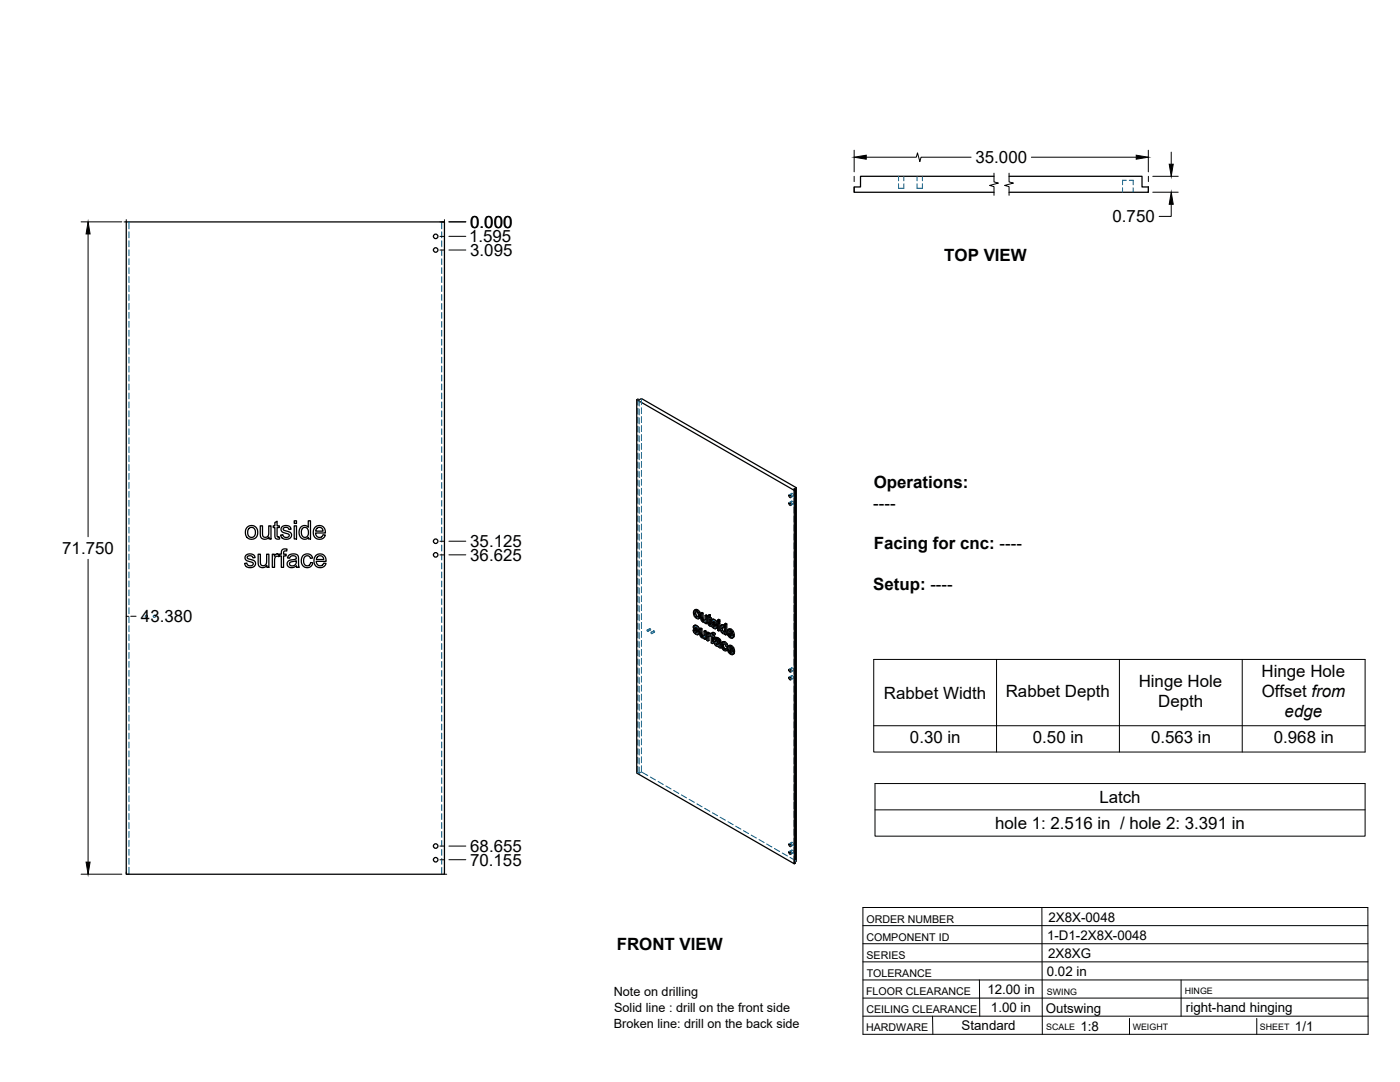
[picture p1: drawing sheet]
<svg xmlns="http://www.w3.org/2000/svg" width="559mm" height="432mm" viewBox="0 0 559 432" stroke-linecap="round" stroke-linejoin="round" font-family="sans-serif">
<!-- layer: Hidden -->
<g fill="none" stroke="#00557f" stroke-width=".4">
<path d="M358.6 73.3v1.8h2.2v-1.8M358.6 70.4v1.8M360.8 70.4v1.8M366.1 73.3v1.8h2.1v-1.8M366.1 70.4v1.8M368.2 70.4v1.8M448.1 74.9v1.8M449.6 71.9h-1.5v1.8M450.8 71.9h1.5v1.8M452.3 74.9v1.8M51.5 88.6v2.7M51.5 92.5v2.4"/>
<path d="M51.5 96.1v2.4M51.5 99.7v2.3M176.3 88.6v2.7M176.3 92.5v2.4M176.3 96.1v2.4M176.3 99.7v2.3M51.5 103.3v2.3M51.5 106.8v2.4M51.5 110.4v2.4M51.5 114v2.3M51.5 117.5v2.4M176.3 103.3v2.3"/>
<path d="M176.3 106.8v2.4M176.3 110.4v2.4M176.3 114v2.3M176.3 117.5v2.4M51.5 121.1v2.4M51.5 124.7v2.4M51.5 128.2v2.4M51.5 131.8v2.4M51.5 135.4v2.4M51.5 139v2.3M176.3 121.1v2.4M176.3 124.7v2.4"/>
<path d="M176.3 128.2v2.4M176.3 131.8v2.4M176.3 135.4v2.4M176.3 139v2.3M51.5 142.5v2.4M51.5 146.1v2.4M51.5 149.7v2.4M51.5 153.2v2.4M51.5 156.8v2.4M176.3 142.5v2.4M176.3 146.1v2.4M176.3 149.7v2.4"/>
<path d="M176.3 153.2v2.4M176.3 156.8v2.4M254.6 159.3v2.4M255.1 159.6v2.4M256 159v2.5M51.5 160.4v2.4M51.5 164v2.3M51.5 167.5v2.4M51.5 171.1v2.4M51.5 174.7v2.4M51.5 178.2v2.4M176.3 160.4v2.4"/>
<path d="M176.3 164v2.3M176.3 167.5v2.4M176.3 171.1v2.4M176.3 174.7v2.4M176.3 178.2v2.4M254.6 162.9v2.4M254.6 166.5v2.4M254.6 170.1v2.3M254.6 173.6v2.4M254.6 177.2v2.4M255.1 163.2v2.4M255.1 166.8v2.4"/>
<path d="M255.1 170.4v2.3M255.1 173.9v2.4M255.1 177.5v2.4M256 162.7v2.4M256 166.3v2.4M256 169.8v2.4M256 173.4v2.4M256 177v2.4M51.5 181.8v2.4M51.5 185.4v2.4M51.5 189v2.3M51.5 192.5v2.4"/>
<path d="M51.5 196.1v2.4M51.5 199.7v2.4M176.3 181.8v2.4M176.3 185.4v2.4M176.3 189v2.3M176.3 192.5v2.4M176.3 196.1v2.4M176.3 199.7v2.4M254.6 180.8v2.4M254.6 184.3v2.4M254.6 187.9v2.4M254.6 191.5v2.4"/>
<path d="M254.6 195.1v2.3M254.6 198.6v2.4M255.1 181.1v2.4M255.1 184.7v2.3M255.1 188.2v2.4M255.1 191.8v2.4M255.1 195.4v2.4M255.1 198.9v2.4M256 180.6v2.3M256 184.1v2.4M256 187.7v2.4M256 191.3v2.4"/>
<path d="M256 194.9v2.3M256 198.4v2.4M315.9 197a.53 .53 0 0 1 .8 .2 .53 .53 0 0 1-.4 .8zM316 196.9l-1 .6M316.6 198l-1 .6M316.9 195.2v2.4M316.9 198.8v2.4M51.5 203.2v2.4M51.5 206.8v2.4M51.5 210.4v2.4M51.5 214v2.3M51.5 217.5v2.4"/>
<path d="M176.3 203.2v2.4M176.3 206.8v2.4M176.3 210.4v2.4M176.3 214v2.3M176.3 217.5v2.4M254.6 202.2v2.4M254.6 205.8v2.4M254.6 209.3v2.4M254.6 212.9v2.4M254.6 216.5v2.4M255.1 202.5v2.4M255.1 206.1v2.4"/>
<path d="M255.1 209.7v2.3M255.1 213.2v2.4M255.1 216.8v2.4M256 202v2.4M256 205.6v2.3M256 209.1v2.4M256 212.7v2.4M256 216.3v2.4M256 219.9v2.3M315.9 200.1a.53 .53 0 0 1 .8 .3 .53 .53 0 0 1-.4 .7zM316 200l-1 .6M316.6 201.1l-1 .6"/>
<path d="M316.9 202.4v2.3M316.9 206v2.3M316.9 209.5v2.4M316.9 213.1v2.4M316.9 216.7v2.3M51.5 221.1v2.4M51.5 224.7v2.4M51.5 228.2v2.4M51.5 231.8v2.4M51.5 235.4v2.4M51.5 239v2.3M176.3 221.1v2.4"/>
<path d="M176.3 224.7v2.4M176.3 228.2v2.4M176.3 231.8v2.4M176.3 235.4v2.4M176.3 239v2.3M254.6 220.1v2.3M254.6 223.6v2.4M254.6 227.2v2.4M254.6 230.8v2.4M254.6 234.4v2.3M254.6 237.9v2.4M255.1 220.4v2.4"/>
<path d="M255.1 223.9v2.4M255.1 227.5v2.4M255.1 231.1v2.4M255.1 234.7v2.3M255.1 238.2v2.4M256 223.4v2.4M256 227v2.4M256 230.6v2.4M256 234.1v2.4M256 237.7v2.4M316.9 220.2v2.4M316.9 223.8v2.4"/>
<path d="M316.9 227.4v2.4M316.9 230.9v2.4M316.9 234.5v2.4M316.9 238.1v2.4M51.5 242.5v2.4M51.5 246.1v2.4M51.5 249.7v2.4M51.5 253.3v2.3M51.5 256.8v2.4M176.3 242.5v2.4M176.3 246.1v2.4M176.3 249.7v2.4"/>
<path d="M176.3 253.3v2.3M176.3 256.8v2.4M254.6 241.5v2.4M254.6 245.1v2.4M254.6 248.6v2.4M254.6 252.2v2.4M254.6 255.8v2.4M254.6 259.4v2.3M255.1 241.8v2.4M255.1 245.4v2.4M255.1 248.9v2.4M255.1 252.5v2.4"/>
<path d="M255.1 256.1v2.4M255.1 259.7v2.3M256 241.3v2.4M256 244.9v2.3M256 248.4v2.4M256 252v2.4M256 255.6v2.4M256 259.1v2.4M259.3 250.8l.4 .6zM259.3 250.8l-1 .6M259.6 251.4l-1 .6M260.9 251.8l-1 .5"/>
<path d="M261.2 252.3l-1 .6M277.1 251.2l.3 1M277.2 250l-.5 .2M277.2 249.7l-.4 .2M277.2 244.2l-.4 .3M277.3 251.3l.3 .3M277.3 250.4l-.5 .3M277.3 250.2l.4-.2-.5 .3M277.4 249.5l-.2 .5 .1 .6 1.3 1.2a.36 .36 0 0 1 .2 .5 .36 .36 0 0 1-.5 .2l.5-.2M277.4 252.2l.8 .7 .8 .1M277.4 252.2l-.4 .2M277.5 251.4l-.1 .1"/>
<path d="M277.5 250.9l-.4 .2M277.6 245.6l.9 .9 .8 .1M277.6 245.6l-.5 .3M277.6 250.2h-.1M277.6 250.3a.33 .33 0 0 1 .3-.4 .33 .33 0 0 1 .4 .3l.8 .9M277.6 243.2l-.4 .9 .4 1.5M277.9 243.8l-.1 .2M277.9 243.8l.8 .2 .5 .9v.9l-.5 .4M277.9 243.8l-.4 .2M278.2 250.1l-.5 .3M278.2 252.9l-.5 .2M278.2 251l.4 .3"/>
<path d="M278.5 243.8l-.5 .3M278.5 246.5l-.5 .3M278.6 250.5l-.5 .2M278.7 252.6l-.5 .2M278.7 251.9l-.5 .3M278.7 250.9l-.4 .3M278.7 253l-.4 .3M279 246.1l-.4 .3M279 244.4l-.4 .3M279.1 246.7l-.5 .3M279.2 245.4l-.4 .2M279.8 250.7l.1 2.8 .7 .8 .9-.1v.5l.4 .2"/>
<path d="M279.8 253l-.5 .3M279.9 253.5l-.4 .2M280.2 244.4l.2 3 .9 .7 .6-.1v.4l.4 .3M280.2 246.8l-.4 .3M280.2 253.9l-.4 .3M280.4 247.2l-.5 .3M280.6 247.7l-.4 .2M280.6 254.3l-.4 .2M281.1 248l-.5 .3M281.1 254l-.2 .1M281.2 253.9l-.4 .3M281.4 253.8l-.5 .3"/>
<path d="M281.4 251.6v1.9l-.5 .5M281.5 254.7l-.5 .2M281.5 254.2l-.5 .3M281.7 247.7l-.5 .2M281.8 247.6l-.5 .3 .2-.2M281.9 245.4l-.1 2-.4 .3M281.9 248.4l-.4 .3M281.9 248l-.4 .2 .2-.1M282.6 252.3v3l.4 .2M282.6 255.3l-.5 .2M282.7 245.9l-.1 .1M283 253l-.5 .2"/>
<path d="M283 253.5l.4-.3 .4 .4 .2-.3 .4 .4v2.6l.4 .3M283.1 245.3v.8l-.4-.2v.4l.4 .2v2.4l.9 .7-.2-.5M283.1 246.1l-.8 .5v-.4M283.1 246.5l-.5 .3M283.1 253.4l-.1 .1M283.1 248.9l-.4 .2M283.2 252.8l-.2 .1M283.2 253.3l-.5 .2M283.3 253.2l-.5 .3M283.3 249.2l-.4 .2M283.5 253.3l-.4 .3M283.5 246.7l-.4 .3"/>
<path d="M283.7 249.5l-.5 .3M284 247l-.5-.3v.5M284 253.2l-.5 .2M284 253.5l-.5 .2 .3-.1M284 253.3l-.5 .2M284 249.2l-.2 .1M284 249.6l-.1 .1M284.2 248.9l.3 .9M284.3 247.6l-.5 .3M284.4 253.3l-.5 .3M284.4 256.3l-.5 .3M284.4 253.7l-.5 .3"/>
<path d="M284.4 247.3l-.5 .2M284.4 248.9l.3 .3M284.4 248.1l-.5 .2M284.4 252.6l-.4 .2M284.5 247.1v1.1l1.3 1.4 .1 .5h-.4l.4-.2M284.5 252.4l-.1 .9-.4-.2M284.5 249.8l1 .7 .6 .1M284.5 249.8l-.4 .2M284.6 249l-.1 .1M284.7 248.5l-.5 .3M284.7 247.8l-.1 .1M284.7 247.9a.33 .33 0 0 1 .3-.4 .33 .33 0 0 1 .4 .3l.9 .9"/>
<path d="M284.8 254l-.5 .2M284.8 247.6l-.5 .3M284.8 247.6l-.4 .2M284.9 253l-.5 .2M285.2 253l-.5 .3M285.3 247.7l-.5 .3M285.3 254.3l-.5-.3v.5M285.3 254.7l.5-.3-.2 .5 .4 .3a.86 .86 0 0 1 1 0 .86 .86 0 0 1 .3 .9l-.5-.1M285.3 250.5l-.4 .2M285.3 248.6l.4 .3M285.4 253.2l-.5-.2-.1 .3M285.5 256.2l-.5 .2"/>
<path d="M285.6 254.9l-.5 .2M285.6 255.8l-.5 .3M285.7 248.1l-.5 .2M285.7 255.7l-.2 .7 .2 .5 .9 .8h.7l.1 .4M285.7 256.9l-.4 .3M285.8 250.2l-.5 .2M285.8 249.6l-.5 .2M285.8 248.5l-.4 .3M285.9 250.7l-.5 .2M285.9 256.5l.3-.3a.86 .86 0 0 1 1 1l-.4 .1M286 256.2l-.3 .2M286.2 256.2l-.6 .3"/>
<path d="M286.2 254.9l-.4 .2M286.4 257.6l-.5 .2M286.7 255l-.5 .3M286.9 257.7l-.5 .3M286.9 248.3v3l.4 .3M286.9 247.2v.5l.4 .3M286.9 251.3l-.5 .3M286.9 247.7l-.5 .3M287.1 257.3l-.5 .3M287.2 255.5l-.5 .2M287.2 257.2l-.4 .3 .1-.2M287.3 256.5l-.4 .3"/>
<path d="M287.3 256l-.4 .2M287.3 256.1l-.4 .3M287.3 257.7l-.4 .2M287.4 258.1l.5 .3M287.4 258.1l-.4 .3M287.8 250.4l-.4 .2M288 249.6l-.5 .3M288 251.2l-.5 .3M288.2 249.3l-.4 1.1 .4 1.4 .9 .8 .6-.1v.4l.4 .3M288.3 257.1l-.5 .3M288.4 252.1l-.4 .2M288.4 256.3l-.4 .3"/>
<path d="M288.5 249.9l-.1 .2M288.5 249.9l.7 .1 .4 .8v1.2l-.4 .2M288.5 249.8l-.4 .3 .4-.2M288.6 258.4l-.4 .3M288.6 256.1l-.3 1 .3 1.3 .7 .9 .9 .2M288.8 256.8l.7-.2 .6 1 .4 .1M288.9 256.6l-.4 .3M289 252.6l-.5 .2M289 249.9l-.5 .2M289.4 249.8l-.2 .1M289.5 259.3l-.5 .3M289.5 256.6l-.4 .3"/>
<path d="M289.5 252.2l-.4 .2M289.5 250.4l-.4 .3M289.6 259h.3M289.7 248.8v1.4l-.5-.6M289.7 250.2l-.5 .3M289.7 252.9l-.5 .3M289.7 252.5l-.5 .3M289.7 251.5l-.4 .2M289.9 257l-.5 .3M289.9 259l-.4 .2M290.1 257.6l-.5 .2M290.1 258.6l-.2 .4"/>
<path d="M290.3 258.7l.1 .6M290.6 258.9l-.3 .1M290.7 252l-.5 .2M290.8 258.6l-.5 .2M291 253.3l-.5 .3M291 251l-.3 .7 .3 1.6 .9 1 .8 .1M291.1 252.4l-.4 .2M291.1 257.6l-.3 .8 .3 1.5 .9 .9 .9 .1M291.1 259.9l-.4 .2M291.2 252.9l-.1-.5 2 1.1M291.3 258.9l-.5 .3M291.4 251.5l-.2 .2"/>
<path d="M291.4 251.5l.8 .3 .4 1-.6-.3M291.4 259.5l-.1-.6 1.9 1.1M291.4 251.5l-.5 .2M291.5 258l-.2 .2M291.5 258l.9 .4 .3 1-.6-.4M291.5 258l-.5 .3M291.9 251.5l-.5 .3M291.9 254.3l-.5 .2M292 258.1l-.4 .2M292.1 253.9h.2M292.4 253.9l-.4 .2 .3-.2M292.4 252.1l-.4 .3"/>
<path d="M292.6 258.7l-.5 .3M292.6 252.8l-.5 .2M292.6 253.6l-.1 .1M292.6 254.4l-.4 .3M292.7 253.7l-.4 .2M292.7 259.4l-.4 .2M316.9 241.7v2.4M316.9 245.2v2.4M316.9 248.8v2.4M316.9 252.4v2.4M316.9 255.9v2.4M316.9 259.5v2.4"/>
<path d="M51.5 260.4v2.4M51.5 264v2.3M51.5 267.5v2.4M51.5 271.1v2.4M51.5 274.7v2.4M51.5 278.3v2.3M176.3 260.4v2.4M176.3 264v2.3M176.3 267.5v2.4M176.3 271.1v2.4M176.3 274.7v2.4M176.3 278.3v2.3"/>
<path d="M254.6 262.9v2.4M254.6 266.5v2.4M254.6 270.1v2.4M254.6 273.6v2.4M254.6 277.2v2.4M255.1 263.2v2.4M255.1 266.8v2.4M255.1 270.4v2.4M255.1 274v2.3M255.1 277.5v2.4M256 262.7v2.4M256 266.3v2.4"/>
<path d="M256 269.9v2.3M256 273.4v2.4M256 277v2.4M292 260.8l-.4 .3M292.2 260.5h.2M292.4 260.5l-.3 .2M292.5 260.5l-.4 .2M292.7 260.2h-.1M292.8 261l-.5 .2M292.8 260.2l-.4 .3M315.9 269.7a.58 .58 0 0 1 .7 .3 .58 .58 0 0 1-.2 .7l-.5-.4zM315.9 266.6a.58 .58 0 0 1 .7 .3 .58 .58 0 0 1-.2 .7l-.5-.5z"/>
<path d="M316 269.6l-1 .6M316 266.5l-1 .6M316.6 270.7l-1 .6M316.6 267.6l-1 .6M316.9 263.1v2.4M316.9 266.7v2.3M316.9 270.2v2.4M316.9 273.8v2.4M316.9 277.4v2.4M51.5 281.8v2.4M51.5 285.4v2.4M51.5 289v2.3"/>
<path d="M51.5 292.5v2.4M51.5 296.1v2.4M51.5 299.7v2.4M176.3 281.8v2.4M176.3 285.4v2.4M176.3 289v2.3M176.3 292.5v2.4M176.3 296.1v2.4M176.3 299.7v2.4M254.6 280.8v2.4M254.6 284.4v2.3M254.6 287.9v2.4"/>
<path d="M254.6 291.5v2.4M254.6 295.1v2.4M254.6 298.6v2.4M255.1 281.1v2.4M255.1 284.7v2.4M255.1 288.2v2.4M255.1 291.8v2.4M255.1 295.4v2.4M255.1 299v2.3M256 280.6v2.4M256 284.2v2.3M256 287.7v2.4"/>
<path d="M256 291.3v2.4M256 294.9v2.3M256 298.5v2.3M316.9 281v2.3M316.9 284.5v2.4M316.9 288.1v2.4M316.9 291.7v2.3M316.9 295.3v2.3M316.9 298.8v2.4M51.5 303.3v2.3M51.5 306.8v2.4M51.5 310.4v2.4"/>
<path d="M51.5 314v2.4M51.5 317.5v2.4M176.3 303.3v2.3M176.3 306.8v2.4M176.3 310.4v2.4M176.3 314v2.4M176.3 317.5v2.4M254.6 308.3l.5 .3M254.6 302.2v2.4M254.6 305.8v2.5M254.6 308.3l-.5 .2M255.1 302.5v2.4"/>
<path d="M255.1 306.1v2.5M256 305.6v2.5l2.6 1.4M256 302v2.4M256 308.1l-.9 .5M259.6 310.1l2 1.2M262.7 311.9l2.1 1.2M265.8 313.7l2 1.2M268.9 315.4l2 1.2M272 317.2l2 1.2M275.1 319l2 1.2M316.9 302.4v2.4M316.9 306v2.4"/>
<path d="M316.9 309.5v2.4M316.9 313.1v2.4M316.9 316.7v2.4M51.5 321.1v2.4M51.5 324.7v2.4M51.5 328.3v2.3M51.5 331.8v2.4M51.5 335.4v2.4M51.5 339v2.4M176.3 321.1v2.4M176.3 324.7v2.4M176.3 328.3v2.3"/>
<path d="M176.3 331.8v2.4M176.3 335.4v2.4M176.3 339v2.4M278.2 320.8l2 1.2M281.3 322.6l2 1.2M284.4 324.4l2 1.1M287.4 326.1l2.1 1.2M290.6 327.9l2 1.2M293.6 329.7l2.1 1.2M296.7 331.5l2.1 1.2M299.8 333.3l2.1 1.2M302.9 335l2.1 1.2"/>
<path d="M306 336.8l2.1 1.2M309.1 338.6l2.1 1.2M315.9 339.3a.54 .54 0 0 1 .8 .3 .54 .54 0 0 1-.4 .7zM315.9 336.2a.53 .53 0 0 1 .8 .3 .53 .53 0 0 1-.4 .7zM316 339.3l-1 .6M316 336.1l-1 .6M316.6 337.2l-1 .6M316.9 320.3v2.3M316.9 323.8v2.4M316.9 327.4v2.4M316.9 331v2.4M316.9 334.5v2.4"/>
<path d="M316.9 338.1v2.4M51.5 342.5v2.4M51.5 346.1v2.8M176.3 342.5v2.4M176.3 346.1v2.8M312.2 340.4l2.1 1.2M315.3 342.2l2.5 1.4M316.6 340.4l-1 .6M316.9 341.7v2.4M316.9 344.1l.6 .4M317.5 343.8l-.6 .3"/>
<circle cx="58.4" cy="245.9" r=".45"/>
<circle cx="61.6" cy="245.9" r=".45"/>
<circle cx="258.5" cy="251.6" r=".26"/>
<circle cx="260.1" cy="252.5" r=".27"/>
<circle cx="261.1" cy="252" r=".27"/>
</g>
<!-- layer: Visible -->
<g fill="none" stroke="#000" stroke-width=".51">
<path d="M396.8 70.4h-53.3v4.2h-2.6v2.1h55.9M402.8 70.4h53v4.2h2.6v2.1h-55.6M50.4 88.6h127v260.3h-127zM254.1 159.5v149l62.9 36.2v-149M314.9 197.5l.6 .2 .2 .8-.6-.2zM317.5 195.5l-.5 .2-62.9-36.2 .5-.2 .5 .3 .9-.6 61.8 35.6v149l-.3 .2M317.8 194.6l-.9 .6 .6 .3v149l-.5 .2M98.8 210.3l1.1-.5a2.66 2.66 0 0 1 3 3.6 2.66 2.66 0 0 1-4.7 .5l-.2-1a2.9 2.9 0 0 1 .8-2.6zM99.3 211l.8-.5a1.97 1.97 0 0 1 1.9 2 1.97 1.97 0 0 1-1.9 1.9l-.6-.2a2.62 2.62 0 0 1-.2-3.2zM103.9 209.8h.9v2.9a1.32 1.32 0 0 0 1.3 1.7 1.32 1.32 0 0 0 1.2-1.7v-2.9h.9v5.3h-.8v-.8a1.88 1.88 0 0 1-2.3 .8 1.88 1.88 0 0 1-1.2-2zM109.7 208.5l.9-.5v1.8h.9v.7h-.9v3.3l.2 .5h.7l.1 .8a1.33 1.33 0 0 1-1.5-.1 1.33 1.33 0 0 1-.4-1.4v-3.1h-.6v-.7h.6zM112.5 210.3l1.2-.6a1.94 1.94 0 0 1 2.5 1.5l-.9 .1a1.13 1.13 0 0 0-1.1-.9 1.13 1.13 0 0 0-1.1 1l.3 .2a3.3 3.3 0 0 1 2.9 1.5 2.21 2.21 0 0 1-1.6 2.1 2.21 2.21 0 0 1-2.4-.9l-.3-.8 .9-.1a1.23 1.23 0 0 0 1.3 1.1 1.23 1.23 0 0 0 1.2-1.2l-.5-.3a2.68 2.68 0 0 1-2.7-1.5z"/>
<path d="M117.4 209.8h.9v5.3h-.9zM117.4 207.8h.9v1.1h-.9zM120 210.5l1.1-.7a1.88 1.88 0 0 1 1.9 .6v-2.6h.9v7.3h-.8v-.7a2.18 2.18 0 0 1-2.6 .5 2.18 2.18 0 0 1-1.1-2.4zM120.8 210.8l.6-.3a2.12 2.12 0 0 1 1.8 1.6 2.12 2.12 0 0 1-.9 2.2l-.3 .1a2.1 2.1 0 0 1-1.7-1.4 2.1 2.1 0 0 1 .5-2.2zM125.7 210.5l1.5-.8a2.44 2.44 0 0 1 2.7 3h-4l.3 .9a1.47 1.47 0 0 0 1.4 .9 1.47 1.47 0 0 0 1.3-1.1l1 .1-.3 .7-.9 .8-1 .2a2.79 2.79 0 0 1-2.6-1.7 2.79 2.79 0 0 1 .6-3zM126.5 210.9l.6-.4 1.1 .1 .7 1.4h-2.9zM314.9 200.6l.6 .2 .2 .8-.6-.1zM98.2 221.6l1.1-.5a1.94 1.94 0 0 1 2.5 1.4l-.9 .1a1.13 1.13 0 0 0-1.1-.9 1.13 1.13 0 0 0-1.1 1l.3 .3a3.3 3.3 0 0 1 3 1.5 2.22 2.22 0 0 1-1.6 2 2.22 2.22 0 0 1-2.5-.9l-.3-.7 .9-.2a1.23 1.23 0 0 0 1.3 1.2 1.23 1.23 0 0 0 1.2-1.3l-.6-.3a2.46 2.46 0 0 1-2.6-1.5zM103 221.2h.9v2.9a1.32 1.32 0 0 0 1.3 1.7 1.32 1.32 0 0 0 1.2-1.8v-2.8h.9v5.2h-.8v-.7a1.88 1.88 0 0 1-2.2 .8 1.88 1.88 0 0 1-1.3-2.1zM108.7 221.2h.8v.8a1.28 1.28 0 0 1 2-.7l.8-.1v-.6a1.5 1.5 0 0 1 .7-1.5 1.5 1.5 0 0 1 1.6 0l-.2 .8a.83 .83 0 0 0-.8 0 .83 .83 0 0 0-.4 .8v.5h1v.6h-1v4.6h-.9v-4.6h-.8v-.4l-.2 .8a1.17 1.17 0 0 0-1.4 .1 1.17 1.17 0 0 0-.3 1.4v2.7h-.9zM115.1 221.8a2.49 2.49 0 0 1 4 .4l.3 4.2h-.9l-.2-.6a1.99 1.99 0 0 1-2.2 .8 1.99 1.99 0 0 1-1.5-1.9l.1-.1a2.04 2.04 0 0 1 2-1.2h.4a.83 .83 0 0 0 1.1-.8 .83 .83 0 0 0-1.1-.8 1.2 1.2 0 0 0-1.5 1l-.9-.1zM115.7 224.5l2.6-.7a1.53 1.53 0 0 1-.8 1.8 1.53 1.53 0 0 1-1.9-.4z"/>
<path d="M120.8 221.8l1.4-.7 1.3 .1 .9 .6 .4 .9-.9 .1a1.44 1.44 0 0 0-1.9-.9 1.44 1.44 0 0 0-.8 1.9l.1 1.1a1.34 1.34 0 0 0 1.5 .9 1.34 1.34 0 0 0 1.2-1.3l.8 .1-.4 1a2.47 2.47 0 0 1-3.2 .5 2.47 2.47 0 0 1-.8-3.2zM126 221.8l1.5-.7a2.47 2.47 0 0 1 2.7 2.9h-4l.3 1a1.46 1.46 0 0 0 1.5 .8 1.46 1.46 0 0 0 1.2-1.1l.9 .1-.2 .7-.6 .6-1.3 .4a2.79 2.79 0 0 1-2.6-1.7 2.79 2.79 0 0 1 .6-3zM126.7 222.2l.6-.4 1.2 .1 .7 1.4h-2.9zM276.6 251.5l.8 1.4 .8 .4 .5-.1M276.9 249.8l.6-.3 .6 .2 .7 .5 .3 .9-.4 .3-.1-.6M277.1 250.4l.5-.1 1.1 1.1M277.2 244.8l.1-.6a1.04 1.04 0 0 1 1.2 .2 1.04 1.04 0 0 1 .3 1.1l-.2 .8-.6 .1M277.3 251.3l-.7 .2 .5 .2M277.3 252.3l.4 .4 .5-.3M277.4 250.9l1 .9 .4-.2M277.4 251.5l-.3 .2 .1 .4 .5-.1M277.5 250.2l-.3 .4 .4-.3 .6 .7"/>
<path d="M277.5 249.5l-.7 .4-.1 .6 1.6 2.1M277.5 245.8l.5 .6 .5-.3M277.6 251.6l.7 .9M277.7 249.9l.5 .4 .5-.2M277.7 244.5l-.5 .3 .1 .4 .2 .6 .4-.3M277.7 252.7l.5 .1M277.7 249.5l-.7 .2M277.8 244l.1 1.4 .8 .8M277.8 250.6l-.4 .3-.2-.3M278 243.6l.9 .9 .4-.2M278.1 249.7l-.8 .1M278.2 250.3l.4 .5 .4-.3"/>
<path d="M278.3 252.6l-.1 .2M278.4 251.8l.3 .5 .4-.3M278.5 243.4l-.5 .2-.8-.1M278.6 251.3l.7 1.3-.7 .7M278.7 252.3l.1 .5 .5-.3M278.8 252.8l-.1 .4 .4-.3M278.9 244.5l.3 1.4 .5-.3M279.1 246.7a1.81 1.81 0 0 1-2.3-2l.1-.9 .7-.6 .7 .1 .7 .5 .6 1.1 .1 1.1-.3 .5-.5 .4M279.2 245.9l-.1 .8 .4-.3M279.3 250.9l.5 .3 .4-.3M279.7 244.7l.5 .2 .4-.2M279.8 251.2v2.2l.4-.2"/>
<path d="M279.8 253.4l.2 .4 .4-.2M280 253.8l.3 .3 .5-.2M280.2 244.9v2.3l.4-.3M280.2 247.2l.2 .4 .4-.3M280.3 254.1l.4 .1M280.4 247.6l.3 .3 .5-.3M280.7 247.9l.4 .1M280.9 254l-.6-.6-.1-2.5-.4-.2-.5 .2 .1 2.6 .5 .8 .8 .4 .3-.2v.4l.4 .3M281 254.5l-.1 .1M281.1 248l.2-.1zM281.4 247.7l-.7-.6-.1-2.4-.4-.3-.5 .3 .1 2.7 .8 .9 .9-.1M281.4 245.7l.5 .2 .4-.2"/>
<path d="M281.4 252.2v3l.5-.3v-3l-.5-.3-.4 .3v1.8l-.3 .5 .2-.1M281.5 248.2v.5l.4 .2M281.5 248.3l-.2 .1M281.9 245.9v3l.4-.2v-3l-.4-.3-.5 .3-.1 2.1M281.9 251.9l-.5 .3-.4-.3M282.3 246.6l.3 .2 .2 2.5 .7 .6 .4-.2M282.6 246l-.3 .2 .3 .2v-.8l.9-.3v1.1l.5 .2v.4l-.5 .3v-.4M282.6 253.7l.4-.2 .5 .3M283 252.9v-.4l-.4-.2-.5 .2v3l.5 .3M283 253.5l-.4 .7 .4-.2M283 252.5l-.5 .3-.4-.3M283 253.5v2l-.4 .3v-1.6"/>
<path d="M283.1 245.6v1l.4-.2M283.1 246.6l.4 .3 .5-.3M283.1 253l.4 .4M283.3 252.7l-.8 .5v-.4M283.3 249.3l.2 .1M283.5 245.3l-.9 .3M283.5 253.3v.4M283.5 253.7l.4 .3v2.6l.4 .2M283.5 253.5l-.1 .4M283.5 249.4l.1 .5M283.5 252.8l-.8 .2M283.5 252.8l-.7 .2"/>
<path d="M283.5 248.8l-.4 .3v-2.1l.4 .2 .3 1.9M283.6 248.9l-.5 .2M283.8 249.1l.7 1.3 .7 .5 .6-.1M283.8 249.1l-.6 .1M283.8 249.1h.1M283.8 249.3l-.3 .1M284 247.4l.6-.3 .6 .2 .7 .5 .4 .9-.5 .3-.1-.6M284.1 252.7l.7-.3 .7 .4-.1 .4-.4 .3v-.4M284.3 253.8l.5 .3 .5-.2M284.4 248.9l-.6 .2 .4 .2M284.4 249.9l.5 .4 .4-.3M284.5 248.5l1 .9 .5-.2"/>
<path d="M284.5 249.1l-.3 .2 .1 .4 .5-.1M284.6 247.9l-.3 .3 .5-.2M284.6 247.1l-.6 .4-.2 .6 1.7 2.1M284.6 252.4l-.6 .4-.1 .8-.4-.3 .4-.2-.4-.3M284.6 252.8l.4 .3 .5-.3M284.7 249.2l.8 .9M284.7 247.9l.6 .7M284.8 253.3l.5 .6v.4l-.5 .2v-.4M284.8 254.5v2.1l-.5 .2v-2.6l.5 .3M284.8 247.5l.5 .4 .5-.2M284.8 248l1 1M284.8 248h-.6"/>
<path d="M284.9 250.3l.4 .1M284.9 247.1l-.8 .3M284.9 248.2l-.4 .3-.2-.3M285 253.5l-.6-.3-.1 .6 .5-.2M285.1 252.5l-.9 .1M285.2 247.3l-.4 .2-.4-.1M285.2 256l.7-.3 .9 .3M285.3 247.9l.4 .5 .4-.2M285.4 254.7l.9-.3 1.3 1 .3 3-.5 .2-.1-.4M285.5 250.2l-.2 .2M285.5 249.4l.3 .5 .5-.3M285.6 256.5l.1-.1a.88 .88 0 0 1 1.1 1"/>
<path d="M285.6 257.1l.4 .4 .5-.3M285.7 256.4l-.2 .3M285.7 248.9l.7 1.3-.7 .7M285.8 255.7l-.7 .5 .2 1 .8 .7h.8l.1 .5 .4 .2M285.8 249.9l.1 .5 .5-.3M285.9 250.4l-.1 .4 .4-.3M285.9 256.5l-.3 .5 .5-.1M286 256.5l.2 .5 .6 .3M286 255.2l-.5 .2a.73 .73 0 0 1 1 0 .73 .73 0 0 1 .2 .9l-1-.4M286 255.2h.1M286 257.5l.5 .1M286.1 255.7l-.8 .2"/>
<path d="M286.2 254.4l-1 .4-.1 .3 .4 .3M286.3 254.9l.5 .4 .5-.3M286.4 248.6l.5 .2 .4-.2M286.4 247.4l.5 .3 .4-.3M286.5 257.6l.3-.1zM286.7 254.6l-.4 .3-.6-.2M286.8 255.3l.3 .4 .5-.3M286.9 248.3l.4 .3v3l-.4 .2v-3M286.9 248.3l-.5 .3v3l.5 .2M286.9 247.7v.6l.4-.3v-.6l-.4-.2-.5 .2v.6l.5 .3M287.1 255.7l.2 .4 .4-.2M287.3 256.1v2.1l.5-.3"/>
<path d="M287.7 249.6l.9-.3 .6 .3M287.8 250.9l.4-.9 .9 .7 .1 1.4-.2 .4-.4-.1M288.1 251.9l.5 .5 .4-.2M288.2 256.3l.7-.3 .7 .3 .9 1.4-.4 .3-.4-.9M288.3 257.6l.2 1 .4-.3M288.3 250.6l-.5 .3 .1 .5 .2 .5 .4-.3M288.4 250.1l.1 1.4 .7 .7M288.4 249.3l-.9 .7v1.5l.6 1 .8 .5 .3-.2v.4l.5 .2M288.5 258.6l.5 .6 .5-.3M288.5 249.7l.4 .3M288.8 257.3l-.5 .3 .3-.8 .6 .2 .4 .8 .5 .2M288.8 256.8v1.3l.8 .9"/>
<path d="M288.9 256l-.5 .3a2.14 2.14 0 0 0 1.1 3.5l.3-.1M288.9 249.4l-.4 .3-.6-.2M289 256.5l.7 .6 .5-.2M289.2 249l.5 .3 .4-.3M289.2 252.8l-.1 .1M289.5 256.2l-.5 .3-.6-.2M289.7 258.8l-.2 .4h-.5M289.7 249.3v4.1l.4-.2v-4.2l-.4-.2-.5 .2v1.5l-.3-.5 .3-.1M290.3 259l-.5 .7 .6-.4M290.3 258.7l-.6 .1 .4 .3M290.9 253.5l.5 .6 .5-.3M291.1 251.9l-.4 .3 1.4 .8-.5-1.1a.49 .49 0 0 0-.6-.2 .49 .49 0 0 0-.3 .5"/>
<path d="M291.2 251.7l-.1 .2 .9 .6M291.2 252.9l.9 1M291.3 258.5l-.5 .3 1.5 .8-.6-1.2a.48 .48 0 0 0-.6-.2 .48 .48 0 0 0-.3 .6M291.3 258.2v.3l.8 .5M291.4 253.3l-.5 .2-.2-.9 1.9 1.1M291.4 259.5l.8 1M291.4 251.4l.9 .9 .4-.3M291.4 254.1l.5 .1M291.5 259.8l-.5 .3-.2-.9 1.9 1.1M291.5 257.9l.9 .9 .5-.2M291.9 251.1l-1.4 .2M292 257.7l-1.3 .1"/>
<path d="M292.1 253.9l.5 .3 .4-.3M292.1 253.9l-.1 .2M292.3 252.3l.3 1.3 .5-.3M292.4 258.8l.3 1.4 .5-.3M292.5 253.7l-.4 .2M292.6 253.6l.5-.1-.1-.6-.6-1.4-1-.6-.9 .4-.3 1.3 .6 1.4 1.1 .7 .7-.5M292.7 253.7l.3 .4-.7 .5M291 260.1l.6 .5 .4-.2M291.6 260.6l.4 .2M292.3 260.4l.4 .4 .5-.3M292.3 260.4l-.2 .3M292.6 260.2l-.3 .2"/>
<path d="M292.7 260.2l.5-.2v-.4l-.7-1.6-1-.5-.8 .3-.4 1.2 .5 1.3 1.2 1 .7-.5M292.8 260.2l.4 .3-.1 .3-.7 .4M314.9 270.3l.6 .1 .2 .8-.6-.1zM314.9 267.1l.6 .2 .2 .8-.6-.1zM314.9 339.9l.6 .2 .2 .8-.6-.2zM314.9 336.8l.6 .2 .2 .8-.6-.2z"/>
<circle cx="173.9" cy="94.3" r=".9"/>
<circle cx="173.9" cy="99.8" r=".9"/>
<circle cx="173.9" cy="216" r=".9"/>
<circle cx="173.9" cy="221.4" r=".9"/>
<circle cx="173.9" cy="337.6" r=".9"/>
<circle cx="173.9" cy="343.1" r=".9"/>
</g>
<!-- layer: Reference -->
<g fill="none" stroke="#000" stroke-width=".4">
<path d="M340.9 70.4v2.1M340.9 74.6v2.1M458.4 70.4v2.1M458.4 74.6v2.1M50.4 87.7v.9h-.9M175.6 94.3h1.8M175.6 99.8h1.8M176.5 88.6h.9M177.4 87.7v.9h-1.8M175.6 216h1.8M175.6 221.4h1.8M50.4 246h.9"/>
<path d="M175.6 337.7h1.8M50.4 348v.9h.9M175.6 343.1h1.8M177.4 348v.9h.9"/>
</g>
<!-- layer: Hidden Narrow -->
<path d="M278.2 251.5l-.4 .3M279.8 252.5l-.5 .3M280.2 246.3l-.5 .3M281.4 253.3l-.4 .2M281.9 247l-.5 .3M283.1 248.2l-.5 .3M284.4 253l-.5 .3M284.8 253.3h-.1M285.3 249.1l-.4 .3M286.6 256.3l-.5 .2M287.3 256.7l-.4 .3" fill="none" stroke="#000" stroke-width=".4"/>
<!-- layer: Visible Narrow -->
<path d="M278.2 251l-.5 .2M280.2 252.6l-.4 .3M280.6 246.4l-.4 .2M283.5 248.5l-.4 .3M284.7 253.3l-.4 .3M285.3 248.6l-.4 .2M286.5 255.8l-.4 .3M287.7 256.3l-.4 .3M287.7 257l-.4 .3" fill="none" stroke="#000" stroke-width=".4"/>
<!-- layer: Titleblock -->
<g fill="none" stroke="#000" stroke-width=".4">
<path d="M344.4 362.2h201.6l.1 50.6h-201.7zM344.4 376.6h201.6M344.4 369.4h201.6M415.9 362.2l.1 50.6M344.4 383.9h201.6M344.4 398.3h201.6M344.4 391.1h201.6M390.9 391.1l.2 14.4M471.4 391.1v14.4M344.4 405.5h201.7M372.2 405.5l.1 7.3M450.8 406.4v6.4"/>
<path d="M501.6 406.4v6.4"/>
</g>
<!-- layer: FD_Dimensions -->
<g fill="none" stroke="#000" stroke-width=".4">
<path d="M340.9 59.9v8.7M458.3 59.9v8.7M345.8 62.7h19.9l.5-1.7 1 3.5 .4-1.8h20M411.7 62.7h41.8M460.1 70.4h10.2M460.1 76.7h10.2M467.5 60.7v4.8M32.4 88.5h16.2M35.2 93.4v120.8M179.2 88.5h6.7M179.2 94.3h6.7M179.2 99.8h6.7"/>
<path d="M467.5 81.5v4.9h-4.8M179.2 216h6.7M35.2 223.2v120.8M179.2 221.4h6.7M52.2 245.9h2.1M179.2 337.7h6.7M32.4 348.9h16.2M179.2 343.1h6.7"/>
</g>
<path d="M340.9 62.7l4.9-.8v1.6zM453.5 61.9l4.8 .8-4.8 .8zM466.7 65.5h1.6l-.8 4.9zM35.2 88.5l.8 4.9h-1.6zM467.5 76.7l.8 4.8h-1.6zM34.4 344h1.6l-.8 4.9z" fill="#000" stroke="#000" stroke-width=".4"/>
<!-- layer: Break Lines -->
<path d="M396.7 69.1v3.5l1.8 .5-3.5 .9 1.7 .5v3.5M402.8 69.1v3.5l1.7 .5-3.5 .9 1.8 .5v3.5" fill="none" stroke="#000" stroke-width=".4"/>
<!-- layer: Custom Tables -->
<path d="M348.7 263.2h196.2v36.9h-196.2zM397.8 263.2v36.9M446.8 263.2v36.9M495.8 263.2v36.9M348.7 289.6h196.2M349.2 312.7h195.7v21h-195.7zM349.2 323.2h195.7" fill="none" stroke="#000" stroke-width=".4"/>
<g font-size="6.7">
<text x="389.4" y="65.1">35.000</text>
<text x="444.1" y="88.7">0.750</text>
<text x="187.7" y="90.9">0.000</text>
<text x="187.2" y="96.7">1.595</text>
<text x="187.7" y="102.1">3.095</text>
<text x="376.9" y="104.1">TOP VIEW</text>
<text x="348.7" y="194.9">Operations:</text>
<text x="348.5" y="203">----</text>
<text x="24.8" y="221.1">71.750</text>
<text x="187.7" y="218.4">35.125</text>
<text x="348.7" y="219.2">Facing for cnc: ----</text>
<text x="187.7" y="223.8">36.625</text>
<text x="348.5" y="235.3">Setup: ----</text>
<text x="56.3" y="248.3">43.380</text>
<text x="454.5" y="274.1">Hinge Hole</text>
<text x="503.6" y="270">Hinge Hole</text>
<text x="352.8" y="278.8">Rabbet Width</text>
<text x="401.4" y="278.2">Rabbet Depth</text>
<text x="503.6" y="278.2">Offset from</text>
<text x="462.3" y="282.2">Depth</text>
<text x="512.8" y="286.2">edge</text>
<text x="363.2" y="296.5">0.30 in</text>
<text x="412.3" y="296.5">0.50 in</text>
<text x="459.4" y="296.5">0.563 in</text>
<text x="508.4" y="296.5">0.968 in</text>
<text x="438.8" y="320.3">Latch</text>
<text x="397.2" y="330.9">hole 1: 2.516 in / hole 2: 3.391 in</text>
<text x="187.7" y="340">68.655</text>
<text x="187.6" y="345.5">70.155</text>
<text x="246.2" y="379.1">FRONT VIEW</text>
</g>
<g font-size="5.3">
<text x="418.5" y="367.9">2X8X-0048</text>
<text x="417.9" y="375">1-D1-2X8X-0048</text>
<text x="418.4" y="382.3">2X8XG</text>
<text x="417.8" y="389.5">0.02 in</text>
<text x="394.1" y="396.8">12.00 in</text>
<text x="395.5" y="403.7">1.00 in</text>
<text x="417.4" y="404.1">Outswing</text>
<text x="473.4" y="403.8">right-hand hinging</text>
<text x="383.8" y="411">Standard</text>
<text x="431.3" y="411.5">1:8</text>
<text x="516.9" y="411.5">1/1</text>
</g>
<g font-size="5.1">
<text x="245" y="397.3">Note on drilling</text>
<text x="245.1" y="403.8">Solid line : drill on the front side</text>
<text x="245" y="410.3">Broken line: drill on the back side</text>
</g>
<g font-size="4.3">
<text x="345.8" y="368.4">ORDER NUMBER</text>
<text x="345.8" y="375.5">COMPONENT ID</text>
<text x="345.8" y="382.7">SERIES</text>
<text x="345.9" y="389.9">TOLERANCE</text>
<text x="345.7" y="397.2">FLOOR CLEARANCE</text>
<text x="345.8" y="404.4">CEILING CLEARANCE</text>
<text x="345.7" y="411.6">HARDWARE</text>
</g>
<g font-size="3.5">
<text x="417.9" y="397">SWING</text>
<text x="472.9" y="396.7">HINGE</text>
<text x="417.5" y="410.9">SCALE</text>
<text x="452.1" y="410.9">WEIGHT</text>
<text x="502.9" y="410.9">SHEET</text>
</g>
</svg>
